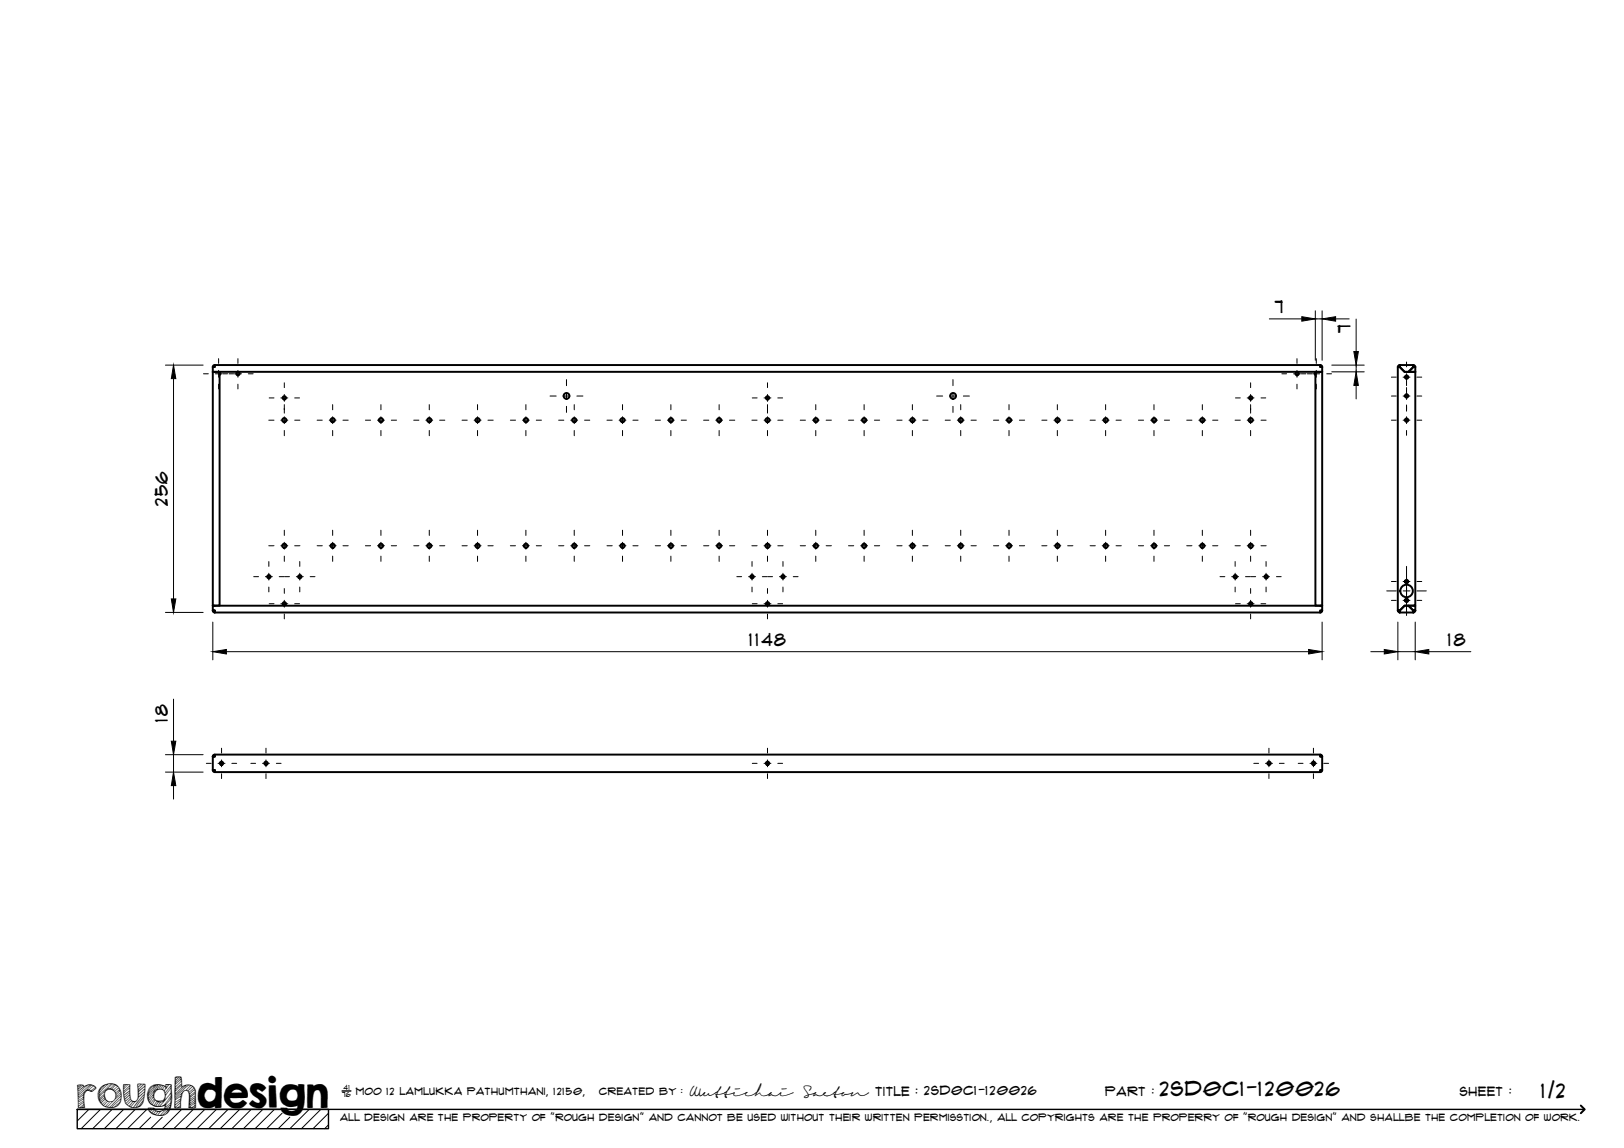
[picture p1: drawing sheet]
<svg xmlns="http://www.w3.org/2000/svg" width="420mm" height="297mm" viewBox="0 0 420 297" stroke-linecap="round" stroke-linejoin="round" font-family="sans-serif">
<!-- layer: Visible -->
<g fill="none" stroke="#000" stroke-width=".51">
<path d="M55.1 96.2h1.7v60.5h-1.7M55.1 96.2h287M55.1 96.2v60.5M55.3 96.2h.1M55.6 94.5l-.4 .1-.1 .4 .5-.3M56.8 96.3l.2 .4-.2 .3M340.3 96.3l-.2 .4 .2 .3M341.6 94.5v.5h.5v1.2M341.6 94.5h-286v.5h-.5v1.2M341.6 94.5l.4 .1 .1 .4-.5-.3M341.8 96.2h.1M342.1 96.2v60.5h-1.8v-60.5h1.8"/>
<path d="M361.9 95h.2M361.9 95h-.2v-.3l.4-.2 .1 .5M362.1 95h-.5v63h.5M362.1 95l1.3 1.2h2.8v60.5h-2.8l-1.3 1.3M362.1 94.5h3.6l-.1 .5h.6l-.3-.5h-.2l-.1 .5-1.2 1.2h-1l-1.2-1.2zM362.2 94.7l-.3 .3M365.7 95h.5v1.2h-1.8zM365.7 94.7l.2 .3M55.1 158h.5v.5l-.4-.1zM55.1 156.7v1.3l.5 .2M55.1 156.7h287v1.3h-.5v.5M55.3 156.7h.1"/>
<path d="M55.6 158.5h286M341.6 158.2l.5-.2-.2 .4-.3 .1M341.8 156.7h.1M361.9 158h-.2v.2l.5 .3M361.9 158l.3 .2M362.1 158h-.2M362.1 158.2l.1-.2 1.2-1.3h1l1.2 1.3 .1 .5M362.1 158.5h3.6M362.1 158.2v.3M362.2 158l-.1 .5M364.4 156.7h1.8v1.3h-.5h.5l-.1 .2-.4 .3-.1-.5zM365.9 158l-.2 .2"/>
<path d="M55.1 195.8h.1M55.6 195.5l-.5 .3M55.6 195.2v.6h-.5v3.4l.5 .1v.5h286M55.6 199.5l-.5-.2 .1 .3 .4 .2M341.6 195.5l.5 .3-.1-.4-.4-.2h-286.1l-.3 .2-.1 .4M341.6 199.5l.5-.2-.1 .3-.4 .2M341.6 195.2v.6h.5v3.4l-.5 .1v.5"/>
<circle cx="61.6" cy="96.7" r=".43"/>
<circle cx="335.6" cy="96.7" r=".43"/>
<circle cx="363.9" cy="97.6" r=".43"/>
<circle cx="73.6" cy="103" r=".43"/>
<circle cx="73.6" cy="108.7" r=".54"/>
<circle cx="86.1" cy="108.7" r=".54"/>
<circle cx="98.6" cy="108.7" r=".54"/>
<circle cx="111.1" cy="108.7" r=".54"/>
<circle cx="123.6" cy="108.7" r=".54"/>
<circle cx="136.1" cy="108.7" r=".54"/>
<circle cx="146.6" cy="102.4" r=".75"/>
<circle cx="148.6" cy="108.7" r=".54"/>
<circle cx="161.1" cy="108.7" r=".54"/>
<circle cx="173.6" cy="108.7" r=".54"/>
<circle cx="186.1" cy="108.7" r=".54"/>
<circle cx="198.6" cy="103" r=".43"/>
<circle cx="198.6" cy="108.7" r=".54"/>
<circle cx="211.1" cy="108.7" r=".54"/>
<circle cx="223.6" cy="108.7" r=".54"/>
<circle cx="236.1" cy="108.7" r=".54"/>
<circle cx="246.6" cy="102.4" r=".75"/>
<circle cx="248.6" cy="108.7" r=".54"/>
<circle cx="261.1" cy="108.7" r=".54"/>
<circle cx="273.6" cy="108.7" r=".54"/>
<circle cx="286.1" cy="108.7" r=".54"/>
<circle cx="298.6" cy="108.7" r=".54"/>
<circle cx="311.1" cy="108.7" r=".54"/>
<circle cx="323.6" cy="108.7" r=".54"/>
<circle cx="323.6" cy="103" r=".43"/>
<circle cx="363.9" cy="102.4" r=".43"/>
<circle cx="363.9" cy="108.7" r=".43"/>
<circle cx="69.6" cy="149.2" r=".43"/>
<circle cx="73.6" cy="141.2" r=".54"/>
<circle cx="73.6" cy="156.2" r=".43"/>
<circle cx="77.6" cy="149.2" r=".43"/>
<circle cx="86.1" cy="141.2" r=".54"/>
<circle cx="98.6" cy="141.2" r=".54"/>
<circle cx="111.1" cy="141.2" r=".54"/>
<circle cx="123.6" cy="141.2" r=".54"/>
<circle cx="136.1" cy="141.2" r=".54"/>
<circle cx="148.6" cy="141.2" r=".54"/>
<circle cx="161.1" cy="141.2" r=".54"/>
<circle cx="173.6" cy="141.2" r=".54"/>
<circle cx="186.1" cy="141.2" r=".54"/>
<circle cx="194.6" cy="149.2" r=".43"/>
<circle cx="198.6" cy="141.2" r=".54"/>
<circle cx="198.6" cy="156.2" r=".43"/>
<circle cx="202.6" cy="149.2" r=".43"/>
<circle cx="211.1" cy="141.2" r=".54"/>
<circle cx="223.6" cy="141.2" r=".54"/>
<circle cx="236.1" cy="141.2" r=".54"/>
<circle cx="248.6" cy="141.2" r=".54"/>
<circle cx="261.1" cy="141.2" r=".54"/>
<circle cx="273.6" cy="141.2" r=".54"/>
<circle cx="286.1" cy="141.2" r=".54"/>
<circle cx="298.6" cy="141.2" r=".54"/>
<circle cx="311.1" cy="141.2" r=".54"/>
<circle cx="319.6" cy="149.2" r=".43"/>
<circle cx="323.6" cy="141.2" r=".54"/>
<circle cx="323.6" cy="156.2" r=".43"/>
<circle cx="327.6" cy="149.2" r=".43"/>
<circle cx="363.9" cy="150.5" r=".43"/>
<circle cx="363.9" cy="155.3" r=".43"/>
<circle cx="363.9" cy="152.9" r="1.62"/>
<circle cx="57.3" cy="197.5" r=".43"/>
<circle cx="68.8" cy="197.5" r=".43"/>
<circle cx="198.6" cy="197.5" r=".43"/>
<circle cx="328.3" cy="197.5" r=".43"/>
<circle cx="339.8" cy="197.5" r=".43"/>
</g>
<g fill="#000">
<circle cx="341.8" cy="95" r=".25"/>
<circle cx="55.3" cy="158" r=".25"/>
<circle cx="55.3" cy="195.8" r=".25"/>
<circle cx="55.3" cy="199.3" r=".25"/>
</g>
<!-- layer: TitleBlock -->
<path d="M20 287h65v5h-65zM20 287h390M88.5 282.3h2.3" fill="none" stroke="#000" stroke-width=".36"/>
<path d="M409 286.1l1 .9-1 1" fill="none" stroke="#000" stroke-width=".51"/>
<g fill="none" stroke="#000" stroke-width=".26">
<path d="M23 287l-3 3.1M26 287l-5 5M29 287l-5 5M32 287l-5 5M35 287l-5 5M38 287l-5 5M39 289.1l-3 2.9M42 289.1l-3 2.9M47 287l-5 5M50 287l-5 5M53 287l-5 5M56 287l-5 5"/>
<path d="M59 287l-5 5M62 287l-5 5M65 287l-5 5M68 287l-5 5M71 287l-5 5M73 288l-4 4M75 289.1l-3 2.9M80 287l-5 5M83 287l-5 5M85 288l-4 4M85 291l-1 1"/>
</g>
<!-- layer: Smart Centers -->
<g fill="none" stroke="#000" stroke-width=".26">
<path d="M52.6 96.7h1.3M55.7 96.7h1.7M56.6 92.8v1.2M56.6 95.8v1.8M56.6 99.4v1.2M57.6 96.7h1.3M59.2 96.7h1.3M60.7 96.7h1.8M61.6 92.8v1.2M61.6 95.8v1.8M61.6 99.4v1.2M64.2 96.7h1.3"/>
<path d="M73.6 99v1.3M146.6 98.2v1.6M198.6 99v1.3M246.5 98.2v1.6M323.6 99v1.3M331.6 96.7h1.3M334.7 96.7h1.7M335.6 92.8v1.2M335.6 95.8v1.8M335.6 99.4v1.2M336.6 96.7h1.3M338.2 96.7h1.3"/>
<path d="M339.7 96.7h1.7M340.6 92.8v1.2M340.6 95.8v1.8M340.6 99.4v1.2M343.2 96.7h1.3M360 97.6h1.2M363 97.6h1.8M363.9 93.7v1.2M363.9 96.7v3.1M366.6 97.6h1.2M69.5 108.7h1.4M69.6 103h1.3"/>
<path d="M72.7 103h1.8M72.7 108.7h1.8M73.6 102.1v1.8M73.6 104.7v2.2M73.6 107.8v1.8M73.6 111.4v1.3M76.2 103h1.3M76.2 108.7h1.4M82 108.7h1.4M85.2 108.7h1.8M86.1 104.7v1.3M86.1 107.8v1.8"/>
<path d="M86.1 111.4v1.3M88.7 108.7h1.4M94.5 108.7h1.4M97.7 108.7h1.8M98.6 104.7v1.3M98.6 107.8v1.8M98.6 111.4v1.3M101.2 108.7h1.4M107 108.7h1.4M110.2 108.7h1.8M111.1 104.7v1.3M111.1 107.8v1.8"/>
<path d="M111.1 111.4v1.3M113.7 108.7h1.4M119.5 108.7h1.4M122.7 108.7h1.8M123.5 104.7v1.3M123.5 107.8v1.8M123.5 111.4v1.3M126.2 108.7h1.4M132 108.7h1.4M135.2 108.7h1.7M136.1 104.7v1.3M136.1 107.8v1.8"/>
<path d="M136.1 111.4v1.3M138.7 108.7h1.4M142.3 102.5h1.6M144.5 108.7h1.4M145.7 102.5h1.7M146.6 101.6v1.8M146.6 105.1v1.6M147.7 108.7h1.8M148.6 104.7v1.3M148.6 107.8v1.8M148.6 111.4v1.3M149.2 102.5h1.6"/>
<path d="M151.2 108.7h1.4M157 108.7h1.4M160.2 108.7h1.7M161.1 104.7v1.3M161.1 107.8v1.8M161.1 111.4v1.3M163.7 108.7h1.4M169.5 108.7h1.4M172.7 108.7h1.8M173.6 104.7v1.3M173.6 107.8v1.8M173.6 111.4v1.3"/>
<path d="M176.2 108.7h1.4M182 108.7h1.4M185.2 108.7h1.7M186.1 104.7v1.3M186.1 107.8v1.8M186.1 111.4v1.3M188.7 108.7h1.4M194.5 108.7h1.4M194.6 103h1.3M197.7 103h1.8M197.7 108.7h1.8M198.6 102.1v1.8"/>
<path d="M198.6 104.7v2.2M198.6 107.8v1.8M198.6 111.4v1.3M201.2 103h1.3M201.2 108.7h1.4M207 108.7h1.4M210.2 108.7h1.7M211.1 104.7v1.3M211.1 107.8v1.8M211.1 111.4v1.3M213.7 108.7h1.4M219.5 108.7h1.4"/>
<path d="M222.7 108.7h1.8M223.6 104.7v1.3M223.6 107.8v1.8M223.6 111.4v1.3M226.2 108.7h1.4M232 108.7h1.4M235.2 108.7h1.8M236.1 104.7v1.3M236.1 107.8v1.8M236.1 111.4v1.3M238.7 108.7h1.4M242.3 102.5h1.6"/>
<path d="M244.5 108.7h1.4M245.7 102.5h1.8M246.5 101.6v1.8M246.5 105.1v1.6M247.7 108.7h1.7M248.6 104.7v1.3M248.6 107.8v1.8M248.6 111.4v1.3M249.2 102.5h1.6M251.2 108.7h1.4M257 108.7h1.4M260.2 108.7h1.8"/>
<path d="M261 104.7v1.3M261 107.8v1.8M261 111.4v1.3M263.7 108.7h1.4M269.5 108.7h1.4M272.7 108.7h1.7M273.6 104.7v1.3M273.6 107.8v1.8M273.6 111.4v1.3M276.2 108.7h1.4M282 108.7h1.4M285.2 108.7h1.8"/>
<path d="M286 104.7v1.3M286 107.8v1.8M286 111.4v1.3M288.7 108.7h1.4M294.5 108.7h1.4M297.7 108.7h1.7M298.6 104.7v1.3M298.6 107.8v1.8M298.6 111.4v1.3M301.2 108.7h1.4M307 108.7h1.4M310.2 108.7h1.8"/>
<path d="M311.1 104.7v1.3M311.1 107.8v1.8M311.1 111.4v1.3M313.7 108.7h1.4M319.5 108.7h1.4M319.6 103h1.3M322.7 103h1.7M322.7 108.7h1.7M323.6 102.1v1.8M323.6 104.7v2.2M323.6 107.8v1.8M323.6 111.4v1.3"/>
<path d="M326.2 103h1.3M326.2 108.7h1.4M360 108.7h1.2M360 102.5h1.2M363 108.7h1.8M363 102.5h1.8M363.9 100.3v3.1M363.9 104.8v1.6M363.9 107.8v1.8M363.9 111.4v1.2M366.6 108.7h1.2M366.6 102.5h1.2"/>
<path d="M73.6 137.2v1.3M86.1 137.2v1.3M98.6 137.2v1.3M111.1 137.2v1.3M123.5 137.2v1.3M136.1 137.2v1.3M148.6 137.2v1.3M161.1 137.2v1.3M173.6 137.2v1.3M186.1 137.2v1.3M198.6 137.2v1.3M211.1 137.2v1.3"/>
<path d="M223.6 137.2v1.3M236.1 137.2v1.3M248.6 137.2v1.3M261 137.2v1.3M273.6 137.2v1.3M286 137.2v1.3M298.6 137.2v1.3M311.1 137.2v1.3M323.6 137.2v1.3M65.6 149.2h1.3M68.7 149.2h1.8M69.5 141.2h1.4"/>
<path d="M69.6 145.3v1.2M69.6 148.3v1.8M69.6 151.9v1.2M69.6 156.2h1.3M72.2 149.2h1.3M72.7 156.2h1.8M72.7 141.2h1.8M73.6 140.3v1.8M73.6 143.9v1.4M73.6 152.3v1.2M73.6 155.3v1.8M73.6 158.9v1.2"/>
<path d="M73.6 149.2h1.3M76.2 156.2h1.3M76.2 141.2h1.4M76.7 149.2h1.8M77.6 145.3v1.2M77.6 148.3v1.8M77.6 151.9v1.2M80.2 149.2h1.3M82 141.2h1.4M85.2 141.2h1.8M86.1 140.3v1.8M86.1 143.9v1.4"/>
<path d="M88.7 141.2h1.4M94.5 141.2h1.4M97.7 141.2h1.8M98.6 140.3v1.8M98.6 143.9v1.4M101.2 141.2h1.4M107 141.2h1.4M110.2 141.2h1.8M111.1 140.3v1.8M111.1 143.9v1.4M113.7 141.2h1.4M119.5 141.2h1.4"/>
<path d="M122.7 141.2h1.8M123.5 140.3v1.8M123.5 143.9v1.4M126.2 141.2h1.4M132 141.2h1.4M135.2 141.2h1.7M136.1 140.3v1.8M136.1 143.9v1.4M138.7 141.2h1.4M144.5 141.2h1.4M147.7 141.2h1.8M148.6 140.3v1.8"/>
<path d="M148.6 143.9v1.4M151.2 141.2h1.4M157 141.2h1.4M160.2 141.2h1.7M161.1 140.3v1.8M161.1 143.9v1.4M163.7 141.2h1.4M169.5 141.2h1.4M172.7 141.2h1.8M173.6 140.3v1.8M173.6 143.9v1.4M176.2 141.2h1.4"/>
<path d="M182 141.2h1.4M185.2 141.2h1.7M186.1 140.3v1.8M186.1 143.9v1.4M188.7 141.2h1.4M190.6 149.2h1.3M193.7 149.2h1.8M194.5 141.2h1.4M194.6 145.3v1.2M194.6 148.3v1.8M194.6 151.9v1.2M194.6 156.2h1.3"/>
<path d="M197.2 149.2h1.3M197.7 156.2h1.8M197.7 141.2h1.8M198.6 140.3v1.8M198.6 143.9v1.4M198.6 152.3v1.2M198.6 155.3v1.8M198.6 158.9v1.2M198.6 149.2h1.3M201.2 156.2h1.3M201.2 141.2h1.4M201.7 149.2h1.8"/>
<path d="M202.6 145.3v1.2M202.6 148.3v1.8M202.6 151.9v1.2M205.2 149.2h1.3M207 141.2h1.4M210.2 141.2h1.7M211.1 140.3v1.8M211.1 143.9v1.4M213.7 141.2h1.4M219.5 141.2h1.4M222.7 141.2h1.8M223.6 140.3v1.8"/>
<path d="M223.6 143.9v1.4M226.2 141.2h1.4M232 141.2h1.4M235.2 141.2h1.8M236.1 140.3v1.8M236.1 143.9v1.4M238.7 141.2h1.4M244.5 141.2h1.4M247.7 141.2h1.7M248.6 140.3v1.8M248.6 143.9v1.4M251.2 141.2h1.4"/>
<path d="M257 141.2h1.4M260.2 141.2h1.8M261 140.3v1.8M261 143.9v1.4M263.7 141.2h1.4M269.5 141.2h1.4M272.7 141.2h1.7M273.6 140.3v1.8M273.6 143.9v1.4M276.2 141.2h1.4M282 141.2h1.4M285.2 141.2h1.8"/>
<path d="M286 140.3v1.8M286 143.9v1.4M288.7 141.2h1.4M294.5 141.2h1.4M297.7 141.2h1.7M298.6 140.3v1.8M298.6 143.9v1.4M301.2 141.2h1.4M307 141.2h1.4M310.2 141.2h1.8M311.1 140.3v1.8M311.1 143.9v1.4"/>
<path d="M313.7 141.2h1.4M315.6 149.2h1.3M318.7 149.2h1.7M319.5 141.2h1.4M319.6 145.3v1.2M319.6 148.3v1.8M319.6 151.9v1.2M319.6 156.2h1.3M322.2 149.2h1.3M322.7 156.2h1.7M322.7 141.2h1.7M323.6 140.3v1.8"/>
<path d="M323.6 143.9v1.4M323.6 152.3v1.2M323.6 155.3v1.8M323.6 158.9v1.2M323.6 149.2h1.3M326.2 156.2h1.3M326.2 141.2h1.4M326.7 149.2h1.7M327.6 145.3v1.2M327.6 148.3v1.8M327.6 151.9v1.2M330.2 149.2h1.3"/>
<path d="M358.8 152.9h2.4M360 150.5h1.2M360 155.3h1.2M363 152.9h1.8M363 150.5h1.8M363 155.3h1.8M363.9 146.5v12.8M366.6 152.9h2.4M366.6 150.5h1.2M366.6 155.3h1.2M53.4 197.5h1.2M56.4 197.5h1.8"/>
<path d="M57.3 193.6v1.2M57.3 196.6v1.8M60 197.5h1.2M64.9 197.5h1.2M67.9 197.5h1.8M68.8 193.6v1.2M68.8 196.6v1.8M71.5 197.5h1.2M194.6 197.5h1.3M197.7 197.5h1.8M198.6 193.6v1.2M198.6 196.6v1.8"/>
<path d="M201.2 197.5h1.3M324.4 197.5h1.2M327.4 197.5h1.8M328.3 193.6v1.2M328.3 196.6v1.8M331 197.5h1.2M335.9 197.5h1.2M338.9 197.5h1.8M339.8 193.6v1.2M339.8 196.6v1.8M342.5 197.5h1.2M57.3 200.2v1.3"/>
<path d="M68.8 200.2v1.3M198.6 200.2v1.3M328.3 200.2v1.3M339.8 200.2v1.3"/>
</g>
<!-- layer: FD_Dimensions -->
<g fill="none" stroke="#000" stroke-width=".26">
<path d="M42.8 94.5h9.8M44.9 98v57M328.4 82.5h8.4M340.3 80.4v12.8M340.3 82.5h1.8M342.1 80.4v12.8M344.6 94.5h8.4M344.6 96.2h8.4M345.5 82.5h3.6M350.9 82.6v8.4M350.9 94.5v1.7M350.9 99.7v3.5"/>
<path d="M42.8 158.5h9.8M55.1 161v9.7M58.6 168.6h280M342.1 161v9.7M354.6 168.6h3.5M361.7 168.6h4.4M361.7 161v9.7M366.1 161v9.7M369.7 168.6h10.8M42.8 199.8h9.8M42.8 195.3h9.8M44.9 180.9v10.9"/>
<path d="M44.9 195.3v4.5M44.9 203.3v3.5"/>
</g>
<path d="M44.9 94.5l.6 3.5h-1.2zM336.8 81.9l3.5 .6-3.5 .6zM342.1 82.5l3.4-.6v1.2zM350.9 96.2l.5 3.5h-1.1zM350.3 91h1.1l-.5 3.5zM44.3 155h1.2l-.6 3.5zM55.1 168.6l3.5-.6v1.2zM338.6 168l3.5 .6-3.5 .6zM358.1 168l3.6 .6-3.6 .6zM366.1 168.6l3.6-.6v1.2zM44.3 191.8h1.2l-.6 3.5zM44.9 199.8l.6 3.5h-1.2z" fill="#000" stroke="#000" stroke-width=".26"/>
<text font-size="9.7" x="19.9" y="286.8">roughdesign</text>
<g font-size="5.3">
<text x="300.1" y="283.6">2SD0C1-120026</text>
<text x="398.7" y="284">1/2</text>
</g>
<g font-size="4.6">
<text x="329.8" y="81.1">7</text>
<text x="349.4" y="86.1" transform="rotate(-90 349.4 86.1)">7</text>
<text x="43.4" y="130.9" transform="rotate(-90 43.4 130.9)">256</text>
<text x="193.8" y="167.2">1148</text>
<text x="374.5" y="167.2">18</text>
<text x="43.5" y="186.9" transform="rotate(-90 43.5 186.9)">18</text>
</g>
<g font-size="3.4">
<text x="178.3" y="283.5">Wuttichai</text>
<text x="208.1" y="283.5">Saeton title : 2SD0C1-120026</text>
</g>
<g font-size="3.3">
<text x="286" y="283.5">Part :</text>
<text x="377.7" y="283.5">sheet :</text>
</g>
<g font-size="2.7">
<text x="92.1" y="283.3">moo 12 Lamlukka pathumthani, 12150,</text>
<text x="155" y="283.3">created by :</text>
</g>
<text font-size="2.6" x="88" y="290.1">all design are the property of &quot;rough design&quot; and cannot be used without their written permisstion., all copyrights are the properry of &quot;rough design&quot; and shallbe the completion of work.</text>
<g font-size="1.9">
<text x="88.5" y="283.9">76</text>
<text x="88.9" y="282.1">41</text>
</g>
</svg>
